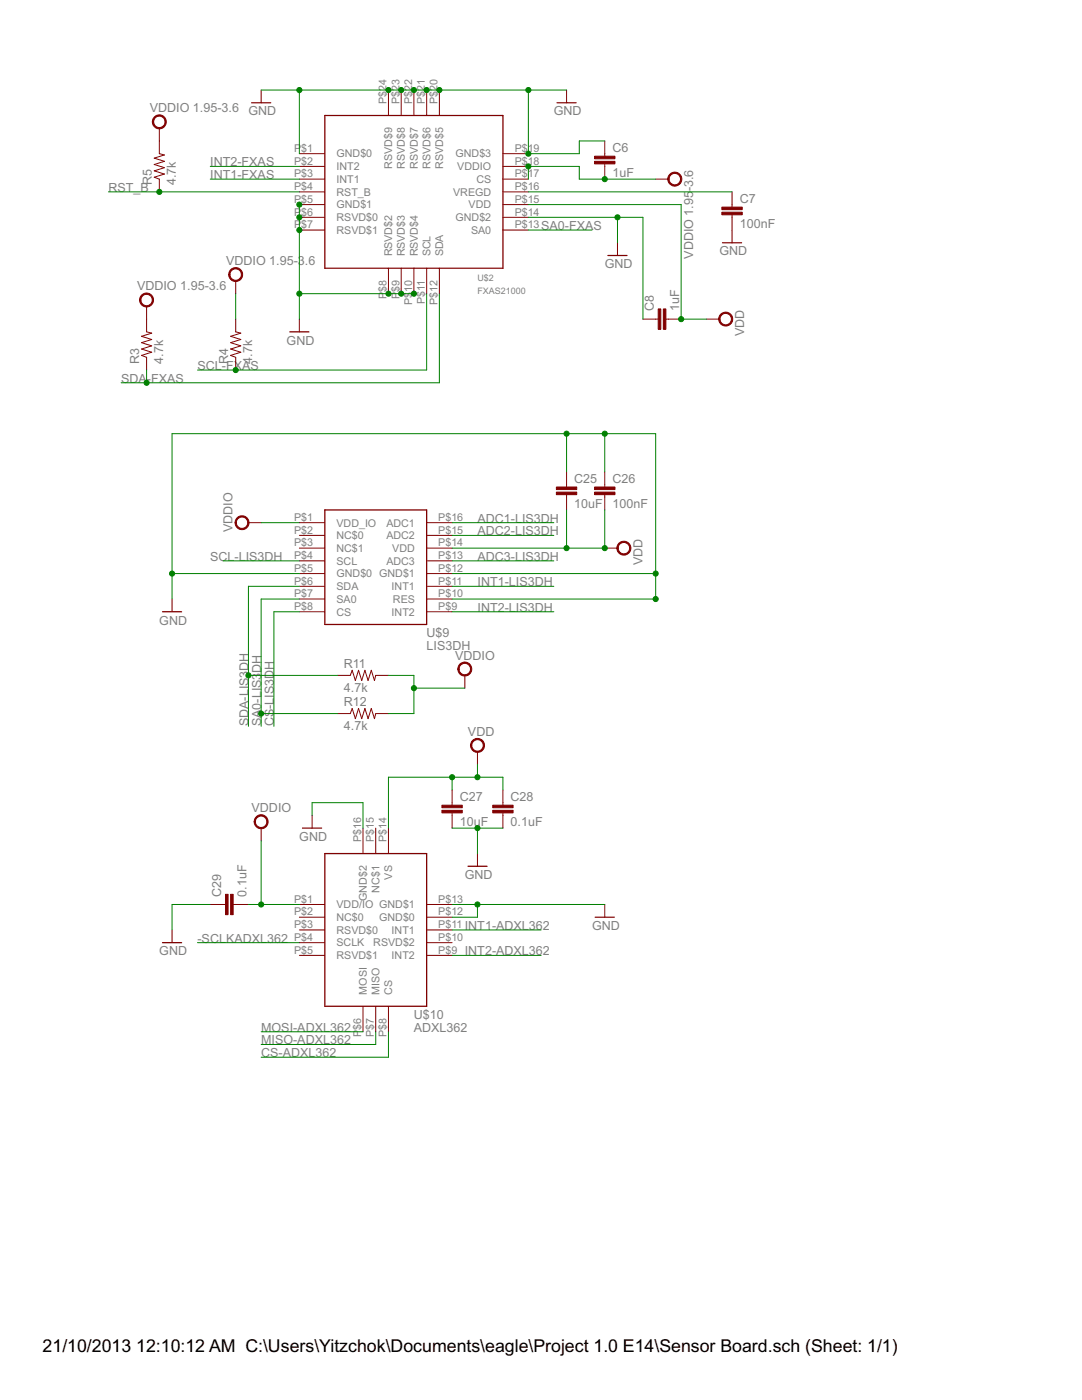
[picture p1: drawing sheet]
<svg xmlns="http://www.w3.org/2000/svg" width="216mm" height="279mm" viewBox="0 0 216 279" stroke-linecap="round" stroke-linejoin="round" font-family="sans-serif">
<g fill="none" stroke="#800000" stroke-width=".25">
<path d="M50.2 20.5h3.8M64.8 23.1h35.6v30.4h-35.6zM111.1 20.5h3.9M121.3 51h3.8M144.2 48.5h3.8M57.8 66.2h3.8M64.8 101.8h20.3v22.8h-20.3zM32.4 122.1h3.8M60.4 165.3h3.8M64.8 170.3h20.3v30.5h-20.3zM93.4 172.9h3.8M32.4 188.1h3.8"/>
<path d="M118.8 183h3.8"/>
</g>
<g fill="none" stroke="#800000" stroke-width=".2">
<path d="M52.1 18v2.5M77.5 18v5.1M80.1 18v5.1M82.6 18v5.1M85.1 18v5.1M87.7 18v5.1M113.1 18v2.5M31.8 25.6v5.1l1 .2-2 .7 2 .6-2 .6 2 .7-2 .6 2 .6-2 .7 1 .4v2.5M59.7 30.7h5.1M59.7 33.2h5.1M59.7 35.8h5.1M59.7 38.3h5.1"/>
<path d="M100.4 30.7h5M100.4 33.2h5M100.4 35.8h5M100.4 38.3h5M120.7 28.1v3.1M120.7 32.7v3.1M130.8 35.8h2.6M146.1 38.3v3M47 56.1v2.5M59.7 40.8h5.1M59.7 43.4h5.1M59.7 45.9h5.1"/>
<path d="M77.5 53.5v5.1M80.1 53.5v5.1M82.6 53.5v5.1M85.1 53.5v5.1M87.7 53.5v5.1M100.4 40.8h5M100.4 43.4h5M100.4 45.9h5M123.2 48.5v2.5M146.1 42.9v5.6M29.3 61.2v5l1 .3-2.1 .6 2.1 .7-2.1 .6 2.1 .6-2.1 .7 2.1 .6-2.1 .6 1.1 .4v2.6M47 63.7v2.5l1 .3-2 .6 2 .7-2 .6 2 .6-2 .7 2 .6-2 .6 1 .4v2.6"/>
<path d="M59.7 63.7v2.5M128.3 63.7h3M132.9 63.7h3M141 63.7h2.5M113.1 94.1v3.1M113.1 98.7v3.1M120.7 94.1v3.1M120.7 98.7v3.1M34.3 119.5v2.6M49.6 104.3h2.5M59.7 104.3h5.1M59.7 106.8h5.1"/>
<path d="M59.7 109.4h5.1M59.7 111.9h5.1M59.7 114.5h5.1M59.7 117h5.1M59.7 119.5h5.1M85.1 104.3h5.1M85.1 106.8h5.1M85.1 109.4h5.1M85.1 111.9h5.1M85.1 114.5h5.1M85.1 117h5.1M85.1 119.5h5.1"/>
<path d="M120.7 109.4h2.5M59.7 122.1h5.1M67.4 134.8h2.5l.4-1 .6 2 .6-2 .7 2 .6-2 .6 2 .7-2 .6 2 .3-1h2.5M85.1 122.1h5.1M92.8 134.8v2.5M67.4 142.4h2.5l.4-1 .6 2 .6-2 .7 2 .6-2 .6 2 .7-2 .6 2 .3-1h2.5M90.2 157.6v3.1M95.3 150v2.6M100.4 157.6v3.1M52.1 165.3v2.5M62.3 162.7v2.6M72.4 165.3v5"/>
<path d="M75 165.3v5M77.5 165.3v5M90.2 162.2v3.1M95.3 170.3v2.6M100.4 162.2v3.1M34.3 185.6v2.5M42 180.5h3M46.5 180.5h3.1M59.7 180.5h5.1M59.7 183h5.1M59.7 185.6h5.1M59.7 188.1h5.1"/>
<path d="M59.7 190.7h5.1M85.1 180.5h5.1M85.1 183h5.1M85.1 185.6h5.1M85.1 188.1h5.1M85.1 190.7h5.1M120.7 180.5v2.5M72.4 200.8v5.1M75 200.8v5.1M77.5 200.8v5.1"/>
</g>
<g fill="#800000" stroke="#800000" stroke-width=".2">
<path d="M118.6 32.2h4.1v.5h-4.1z"/>
<path d="M118.6 31.2h4.1v.5h-4.1z"/>
<path d="M144 42.4h4.1v.5h-4.1z"/>
<path d="M144 41.3h4.1v.5h-4.1z"/>
<path d="M132.4 61.7h.5v4h-.5z"/>
<path d="M131.3 61.7h.5v4h-.5z"/>
<path d="M111 98.2h4.1v.5h-4.1z"/>
<path d="M111 97.2h4.1v.5h-4.1z"/>
<path d="M118.6 98.2h4.1v.5h-4.1z"/>
<path d="M118.6 97.2h4.1v.5h-4.1z"/>
<path d="M88.2 161.7h4v.5h-4z"/>
<path d="M88.2 160.7h4v.5h-4z"/>
<path d="M98.3 161.7h4.1v.5h-4.1z"/>
<path d="M98.3 160.7h4.1v.5h-4.1z"/>
<path d="M46 178.5h.5v4h-.5z"/>
<path d="M45 178.5h.5v4h-.5z"/>
</g>
<g fill="#800000" stroke="#800000" stroke-width=".2">
<path d="M133.6 34.8a1.4 1.4 0 0 1 2.2 .2 1.4 1.4 0 0 1-.8 2.1 1.4 1.4 0 0 1-1.8-1.3h.3a1.15 1.15 0 0 1 1.6-1.1 1.15 1.15 0 0 1 .3 1.9 1.15 1.15 0 0 1-1.9-.6v-.2h-.3z" fill-rule="evenodd"/>
<path d="M143.8 62.7a1.4 1.4 0 0 1 2.2 .2 1.4 1.4 0 0 1-.8 2.1 1.4 1.4 0 0 1-1.8-1.3h.3a1.15 1.15 0 0 1 1.6-1.1 1.15 1.15 0 0 1 .3 1.9 1.15 1.15 0 0 1-1.9-.5v-.3h-.3z" fill-rule="evenodd"/>
<path d="M28.2 58.9a1.4 1.4 0 0 1 2.2 .2 1.4 1.4 0 0 1-.8 2.1 1.4 1.4 0 0 1-1.7-1.3h.2a1.14 1.14 0 0 1 1.6-1.1 1.14 1.14 0 0 1 .3 1.9 1.14 1.14 0 0 1-1.8-.5l-.1-.3h-.2z" fill-rule="evenodd"/>
<path d="M46 53.8a1.4 1.4 0 0 1 2.2 .3 1.4 1.4 0 0 1-.8 2 1.4 1.4 0 0 1-1.8-1.3h.3a1.14 1.14 0 0 1 1.7-1 1.14 1.14 0 0 1 .1 2 1.14 1.14 0 0 1-1.8-.7v-.3h-.3z" fill-rule="evenodd"/>
<path d="M30.8 23.4a1.39 1.39 0 0 1 2.2 .2 1.39 1.39 0 0 1-.8 2.1 1.39 1.39 0 0 1-1.8-1.4h.2a1.14 1.14 0 0 1 1.6-1.1 1.14 1.14 0 0 1 .3 1.9 1.14 1.14 0 0 1-1.8-.5l-.1-.3h-.2z" fill-rule="evenodd"/>
<path d="M47.3 103.4a1.4 1.4 0 0 1 2.2 .2 1.4 1.4 0 0 1-.8 2.1 1.4 1.4 0 0 1-1.8-1.4h.3a1.14 1.14 0 0 1 1.6-.9 1.14 1.14 0 0 1 .2 1.9 1.14 1.14 0 0 1-1.8-.7v-.3h-.3z" fill-rule="evenodd"/>
<path d="M91.7 132.6a1.4 1.4 0 0 1 2.2 .2 1.4 1.4 0 0 1-.7 2 1.4 1.4 0 0 1-1.8-1.3h.2a1.14 1.14 0 0 1 1.7-.9 1.14 1.14 0 0 1 .1 1.9 1.14 1.14 0 0 1-1.8-.7v-.3h-.2z" fill-rule="evenodd"/>
<path d="M123.5 108.4a1.4 1.4 0 0 1 2.2 .3 1.4 1.4 0 0 1-.8 2.1 1.4 1.4 0 0 1-1.8-1.4h.2a1.15 1.15 0 0 1 1.7-1.1 1.15 1.15 0 0 1 .2 1.9 1.15 1.15 0 0 1-1.8-.5l-.1-.3h-.2z" fill-rule="evenodd"/>
<path d="M94.3 147.8a1.4 1.4 0 0 1 2.2 .2 1.4 1.4 0 0 1-.8 2.1 1.4 1.4 0 0 1-1.8-1.3h.2a1.15 1.15 0 0 1 1.6-1.1 1.15 1.15 0 0 1 .3 1.9 1.15 1.15 0 0 1-1.8-.5l-.1-.3h-.2z" fill-rule="evenodd"/>
<path d="M51.1 163a1.39 1.39 0 0 1 2.2 .3 1.39 1.39 0 0 1-.8 2 1.39 1.39 0 0 1-1.8-1.3h.3a1.14 1.14 0 0 1 1.7-.9 1.14 1.14 0 0 1 .1 1.9 1.14 1.14 0 0 1-1.8-.7v-.3h-.3z" fill-rule="evenodd"/>
</g>
<g fill="none" stroke="#008000" stroke-width=".2">
<path d="M52.1 18h61M59.7 18v12.7M105.4 18v12.7h10.2v-2.6h5.1M21.6 38.3h38.1M42 35.8h17.7M42 33.2h17.7M105.4 35.8v-2.6h10.2v2.6h15.2M105.4 38.3h40.7M47 58.6v5.1M59.7 40.8v22.9M59.7 58.6h22.9M85.1 58.6v15.3h-45.7"/>
<path d="M87.7 58.6v17.8h-63.5M105.4 43.4h22.9v20.3M105.4 40.8h30.5v22.9h5.1M105.4 45.9h12.7M123.2 43.4v5.1M29.3 73.9v2.5M113.1 86.6v7.5M120.7 86.6v7.5M34.3 114.5h25.4M34.3 119.5v-32.9h96.5v32.9h-40.6M44.5 111.9h15.2M52.1 104.3h7.6"/>
<path d="M59.7 119.5h-7.6v25.4M59.7 117h-10.1v27.9M90.2 114.5h40.6M90.2 104.3h20.3M90.2 111.9h20.3M90.2 117h20.3M90.2 106.8h20.3M113.1 101.8v7.6M120.7 101.8v7.6h-30.5M49.6 134.8h17.8M59.7 122.1h-5v22.8M77.5 134.8h5.1v7.6h-5.1"/>
<path d="M82.6 137.3h10.2M90.2 122.1h20.3M52.1 142.4h15.3M90.2 155.1v2.5M95.3 152.6v2.5M100.4 157.6v-2.5h-22.9v10.2M52.1 167.8v12.7M62.3 162.7v-2.5h10.1v5.1M90.2 165.3h10.2M95.3 165.3v5M39.4 188.1h20.3M42 180.5h-7.7v5.1"/>
<path d="M49.6 180.5h10.1M90.2 180.5h30.5M90.2 190.7h17.8M90.2 185.6h17.8M95.3 180.5v2.5h-5.1M52.1 205.9h20.3M75 205.9v2.5h-22.9M77.5 205.9v5.1h-25.4"/>
</g>
<g fill="#008000" stroke="#008000" stroke-width=".2">
<circle cx="105.4" cy="18" r=".51"/>
<circle cx="77.5" cy="18" r=".51"/>
<circle cx="80.1" cy="18" r=".51"/>
<circle cx="82.6" cy="18" r=".51"/>
<circle cx="85.1" cy="18" r=".51"/>
<circle cx="87.7" cy="18" r=".51"/>
<circle cx="105.4" cy="30.7" r=".51"/>
<circle cx="59.7" cy="18" r=".51"/>
<circle cx="123.2" cy="43.4" r=".51"/>
<circle cx="59.7" cy="43.4" r=".51"/>
<circle cx="59.7" cy="45.9" r=".51"/>
<circle cx="59.7" cy="58.6" r=".51"/>
<circle cx="59.7" cy="40.8" r=".51"/>
<circle cx="82.6" cy="58.6" r=".51"/>
<circle cx="80.1" cy="58.6" r=".51"/>
<circle cx="77.5" cy="58.6" r=".51"/>
<circle cx="130.8" cy="114.5" r=".51"/>
<circle cx="130.8" cy="119.5" r=".51"/>
<circle cx="34.3" cy="114.5" r=".51"/>
<circle cx="113.1" cy="86.6" r=".51"/>
<circle cx="120.7" cy="86.6" r=".51"/>
<circle cx="95.3" cy="165.3" r=".51"/>
<circle cx="95.3" cy="180.5" r=".51"/>
<circle cx="105.4" cy="33.2" r=".51"/>
<circle cx="120.7" cy="35.8" r=".51"/>
<circle cx="135.9" cy="63.7" r=".51"/>
<circle cx="82.6" cy="137.3" r=".51"/>
<circle cx="120.7" cy="109.4" r=".51"/>
<circle cx="113.1" cy="109.4" r=".51"/>
<circle cx="95.3" cy="155.1" r=".51"/>
<circle cx="90.2" cy="155.1" r=".51"/>
<circle cx="52.1" cy="180.5" r=".51"/>
<circle cx="29.3" cy="76.4" r=".51"/>
<circle cx="47" cy="73.9" r=".51"/>
<circle cx="31.8" cy="38.3" r=".51"/>
<circle cx="49.6" cy="134.8" r=".51"/>
<circle cx="52.1" cy="142.4" r=".51"/>
</g>
<g font-size="4">
<text x="8.5" y="269.9">21/10/2013</text>
<text x="27.2" y="269.9">12:10:12 AM C:\Users\Yitzchok\Documents\eagle\Project 1.0 E14\Sensor Board.sch (Sheet: 1/1)</text>
</g>
<g font-size="2.8" fill="#808080">
<text x="29.9" y="22.4">VDDIO 1.95-3.6 GND</text>
<text x="110.5" y="23">GND</text>
<text x="41.9" y="33.2">INT2-FXAS</text>
<text x="41.9" y="35.7">INT1-FXAS</text>
<text x="122.2" y="35.4">1uF</text>
<text x="122.2" y="30.3">C6</text>
<text x="21.6" y="38.3">RST_B</text>
<text x="30.3" y="37" transform="rotate(-90 30.3 37)">R5</text>
<text x="35.1" y="37" transform="rotate(-90 35.1 37)">4.7k</text>
<text x="138.3" y="38.2" transform="rotate(-90 138.3 38.2)">-3.6</text>
<text x="147.6" y="40.4">C7</text>
<text x="108" y="45.9">SA0-FXAS</text>
<text x="147.6" y="45.5">100nF</text>
<text x="45.1" y="52.9">VDDIO 1.95-3.6</text>
<text x="120.7" y="53.5">GND</text>
<text x="138.3" y="51.7" transform="rotate(-90 138.3 51.7)">VDDIO 1.95</text>
<text x="143.5" y="51">GND</text>
<text x="27.3" y="58">VDDIO 1.95-3.6</text>
<text x="130.5" y="62.2" transform="rotate(-90 130.5 62.2)">C8</text>
<text x="135.5" y="62.2" transform="rotate(-90 135.5 62.2)">1uF</text>
<text x="57.2" y="68.8">GND</text>
<text x="148.5" y="67" transform="rotate(-90 148.5 67)">VDD</text>
<text x="24.2" y="76.4">SDA</text>
<text x="27.8" y="72.6" transform="rotate(-90 27.8 72.6)">R3</text>
<text x="29.3" y="76.4">-FXAS</text>
<text x="32.6" y="72.6" transform="rotate(-90 32.6 72.6)">4.7k</text>
<text x="39.4" y="73.8">SCL-FXAS</text>
<text x="45.5" y="72.6" transform="rotate(-90 45.5 72.6)">R4</text>
<text x="50.3" y="72.6" transform="rotate(-90 50.3 72.6)">4.7k</text>
<text x="114.6" y="101.4">10uF</text>
<text x="114.6" y="96.3">C25</text>
<text x="122.2" y="101.4">100nF</text>
<text x="122.2" y="96.3">C26</text>
<text x="46.4" y="106.2" transform="rotate(-90 46.4 106.2)">VDDIO</text>
<text x="95.3" y="106.9">ADC2-LIS3DH</text>
<text x="95.3" y="104.3">ADC1-LIS3DH</text>
<text x="41.9" y="111.9">SCL-LIS3DH</text>
<text x="95.3" y="111.9">ADC3-LIS3DH</text>
<text x="128.2" y="112.8" transform="rotate(-90 128.2 112.8)">VDD</text>
<text x="95.3" y="117">INT1-LIS3DH</text>
<text x="31.8" y="124.6">GND</text>
<text x="95.3" y="122.1">INT2-LIS3DH</text>
<text x="85.1" y="129.7">LIS3DH</text>
<text x="85.1" y="127.2">U$9</text>
<text x="90.8" y="131.6">VDDIO</text>
<text x="52.1" y="134.2" transform="rotate(-90 52.1 134.2)">DH</text>
<text x="68.6" y="133.3">R11</text>
<text x="68.6" y="138.1">4.7k</text>
<text x="68.6" y="140.9">R12</text>
<text x="49.6" y="145" transform="rotate(-90 49.6 145)">SDA-LIS3DH</text>
<text x="52.1" y="145" transform="rotate(-90 52.1 145)">SA0-LIS3</text>
<text x="54.6" y="145" transform="rotate(-90 54.6 145)">CS-LIS3DH</text>
<text x="68.6" y="145.7">4.7k</text>
<text x="93.4" y="146.9">VDD</text>
<text x="91.7" y="159.8">C27</text>
<text x="101.9" y="159.8">C28</text>
<text x="50.2" y="162.1">VDDIO</text>
<text x="59.7" y="167.8">GND</text>
<text x="91.7" y="164.9">10uF</text>
<text x="101.9" y="164.9">0.1uF</text>
<text x="44.1" y="179" transform="rotate(-90 44.1 179)">C29</text>
<text x="49.2" y="179" transform="rotate(-90 49.2 179)">0.1uF</text>
<text x="92.7" y="175.4">GND</text>
<text x="92.7" y="185.6">INT1-ADXL362</text>
<text x="118.1" y="185.6">GND</text>
<text x="31.8" y="190.7">GND</text>
<text x="39.4" y="188.1">-SCLKADXL362</text>
<text x="92.7" y="190.7">INT2-ADXL362</text>
<text x="82.6" y="203.4">U$10</text>
<text x="52.1" y="205.9">MOSI-ADXL362</text>
<text x="52.1" y="208.4">MISO-ADXL362</text>
<text x="82.6" y="205.9">ADXL362</text>
<text x="52.1" y="211">CS-ADXL362</text>
</g>
<g font-size="2.4" fill="#808080">
<text x="77.1" y="20.7" transform="rotate(-90 77.1 20.7)">P$24</text>
<text x="79.7" y="20.7" transform="rotate(-90 79.7 20.7)">P$23</text>
<text x="82.2" y="20.7" transform="rotate(-90 82.2 20.7)">P$22</text>
<text x="84.8" y="20.7" transform="rotate(-90 84.8 20.7)">P$21</text>
<text x="87.3" y="20.7" transform="rotate(-90 87.3 20.7)">P$20</text>
<text x="58.7" y="30.3">P</text>
<text x="58.7" y="32.8">P$2</text>
<text x="58.7" y="35.4">P$3</text>
<text x="60.1" y="30.3">$1</text>
<text x="67.1" y="31.4">GND$0</text>
<text x="67.1" y="34">INT2</text>
<text x="78.3" y="33.7" transform="rotate(-90 78.3 33.7)">RSVD$9</text>
<text x="80.8" y="33.7" transform="rotate(-90 80.8 33.7)">RSVD$8</text>
<text x="83.3" y="33.7" transform="rotate(-90 83.3 33.7)">RSVD$7</text>
<text x="85.9" y="33.7" transform="rotate(-90 85.9 33.7)">RSVD$6</text>
<text x="88.4" y="33.7" transform="rotate(-90 88.4 33.7)">RSVD$5</text>
<text x="90.9" y="31.4">GND$3</text>
<text x="91.3" y="34">VDDIO</text>
<text x="102.7" y="35.4">P$17</text>
<text x="102.7" y="32.8">P$18</text>
<text x="102.7" y="30.3">P$19</text>
<text x="58.7" y="37.9">P$4</text>
<text x="58.7" y="40.5">P$5</text>
<text x="67.1" y="36.5">INT1</text>
<text x="67.1" y="39">RST_B</text>
<text x="67.1" y="41.6">GND$1</text>
<text x="90.4" y="39">VREGD</text>
<text x="93.5" y="41.6">VDD</text>
<text x="95.1" y="36.5">CS</text>
<text x="102.7" y="40.5">P$15</text>
<text x="102.7" y="37.9">P$16</text>
<text x="58.7" y="43">P</text>
<text x="58.7" y="45.5">P</text>
<text x="60.1" y="43">$6</text>
<text x="60.1" y="45.5">$7</text>
<text x="67.1" y="44.1">RSVD$0</text>
<text x="67.1" y="46.7">RSVD$1</text>
<text x="90.9" y="44.1">GND$2</text>
<text x="94" y="46.7">SA0</text>
<text x="102.7" y="45.5">P$13</text>
<text x="102.7" y="43">P$14</text>
<text x="78.3" y="51.2" transform="rotate(-90 78.3 51.2)">RSVD$2</text>
<text x="80.8" y="51.2" transform="rotate(-90 80.8 51.2)">RSVD$3</text>
<text x="83.3" y="51.2" transform="rotate(-90 83.3 51.2)">RSVD$4</text>
<text x="85.9" y="51.2" transform="rotate(-90 85.9 51.2)">SCL</text>
<text x="88.4" y="51.2" transform="rotate(-90 88.4 51.2)">SDA</text>
<text x="77.1" y="59.6" transform="rotate(-90 77.1 59.6)">P</text>
<text x="77.1" y="58.2" transform="rotate(-90 77.1 58.2)">$8</text>
<text x="79.7" y="59.6" transform="rotate(-90 79.7 59.6)">P</text>
<text x="79.7" y="58.2" transform="rotate(-90 79.7 58.2)">$9</text>
<text x="82.2" y="58.2" transform="rotate(-90 82.2 58.2)">10</text>
<text x="82.2" y="60.8" transform="rotate(-90 82.2 60.8)">P$</text>
<text x="84.8" y="60.7" transform="rotate(-90 84.8 60.7)">P$11</text>
<text x="87.3" y="60.8" transform="rotate(-90 87.3 60.8)">P$12</text>
<text x="58.7" y="104">P$1</text>
<text x="58.7" y="106.5">P$2</text>
<text x="67.1" y="105.1">VDD_IO</text>
<text x="67.1" y="107.6">NC$0</text>
<text x="77.1" y="107.6">ADC2</text>
<text x="77.1" y="105.1">ADC1</text>
<text x="87.5" y="106.5">P$15</text>
<text x="87.5" y="104">P$16</text>
<text x="58.7" y="109">P$3</text>
<text x="58.7" y="111.6">P$4</text>
<text x="67.1" y="110.2">NC$1</text>
<text x="67.1" y="112.7">SCL</text>
<text x="77.1" y="112.7">ADC3</text>
<text x="78.3" y="110.2">VDD</text>
<text x="87.5" y="111.6">P$13</text>
<text x="87.5" y="109">P$14</text>
<text x="58.7" y="114.1">P$5</text>
<text x="58.7" y="116.7">P$6</text>
<text x="58.7" y="119.2">P$7</text>
<text x="67.1" y="115.2">GND$0 GND$1</text>
<text x="67.1" y="117.8">SDA</text>
<text x="78.2" y="117.8">INT1</text>
<text x="87.5" y="119.2">P$10</text>
<text x="87.5" y="116.7">P$11</text>
<text x="87.5" y="114.1">P$12</text>
<text x="58.7" y="121.7">P$8</text>
<text x="67.1" y="120.3">SA0</text>
<text x="67.1" y="122.9">CS</text>
<text x="78.2" y="122.9">INT2</text>
<text x="78.4" y="120.3">RES</text>
<text x="87.5" y="121.7">P$9</text>
<text x="72.1" y="168" transform="rotate(-90 72.1 168)">P$16</text>
<text x="74.6" y="168" transform="rotate(-90 74.6 168)">P$15</text>
<text x="77.1" y="168" transform="rotate(-90 77.1 168)">P$14</text>
<text x="73.2" y="179.8" transform="rotate(-90 73.2 179.8)">GND$2</text>
<text x="75.7" y="178.2" transform="rotate(-90 75.7 178.2)">NC$1</text>
<text x="78.3" y="175.5" transform="rotate(-90 78.3 175.5)">VS</text>
<text x="58.7" y="180.2">P$1</text>
<text x="58.7" y="182.7">P$2</text>
<text x="58.7" y="185.2">P$3</text>
<text x="67.1" y="181.3">VDD/IO GND$1</text>
<text x="67.1" y="183.8">NC$0</text>
<text x="75.7" y="183.8">GND$0</text>
<text x="87.5" y="185.2">P$11</text>
<text x="87.5" y="182.7">P$12</text>
<text x="87.5" y="180.2">P$13</text>
<text x="58.7" y="187.8">P$4</text>
<text x="58.7" y="190.3">P$5</text>
<text x="67.1" y="186.4">RSVD$0</text>
<text x="67.1" y="188.9">SCLK</text>
<text x="67.1" y="191.4">RSVD$1</text>
<text x="74.5" y="188.9">RSVD$2</text>
<text x="78.2" y="191.4">INT2</text>
<text x="78.2" y="186.4">INT1</text>
<text x="87.5" y="190.3">P$9</text>
<text x="87.5" y="187.8">P$10</text>
<text x="73.2" y="198.5" transform="rotate(-90 73.2 198.5)">MOSI</text>
<text x="75.7" y="198.5" transform="rotate(-90 75.7 198.5)">MISO</text>
<text x="78.3" y="198.5" transform="rotate(-90 78.3 198.5)">CS</text>
<text x="72.1" y="207" transform="rotate(-90 72.1 207)">P</text>
<text x="72.1" y="205.5" transform="rotate(-90 72.1 205.5)">$6</text>
<text x="74.6" y="207" transform="rotate(-90 74.6 207)">P$7</text>
<text x="77.1" y="207" transform="rotate(-90 77.1 207)">P$8</text>
</g>
<g font-size="2" fill="#808080">
<text x="95.3" y="58.6">FXAS21000</text>
<text x="95.3" y="56.1">U$2</text>
</g>
</svg>
